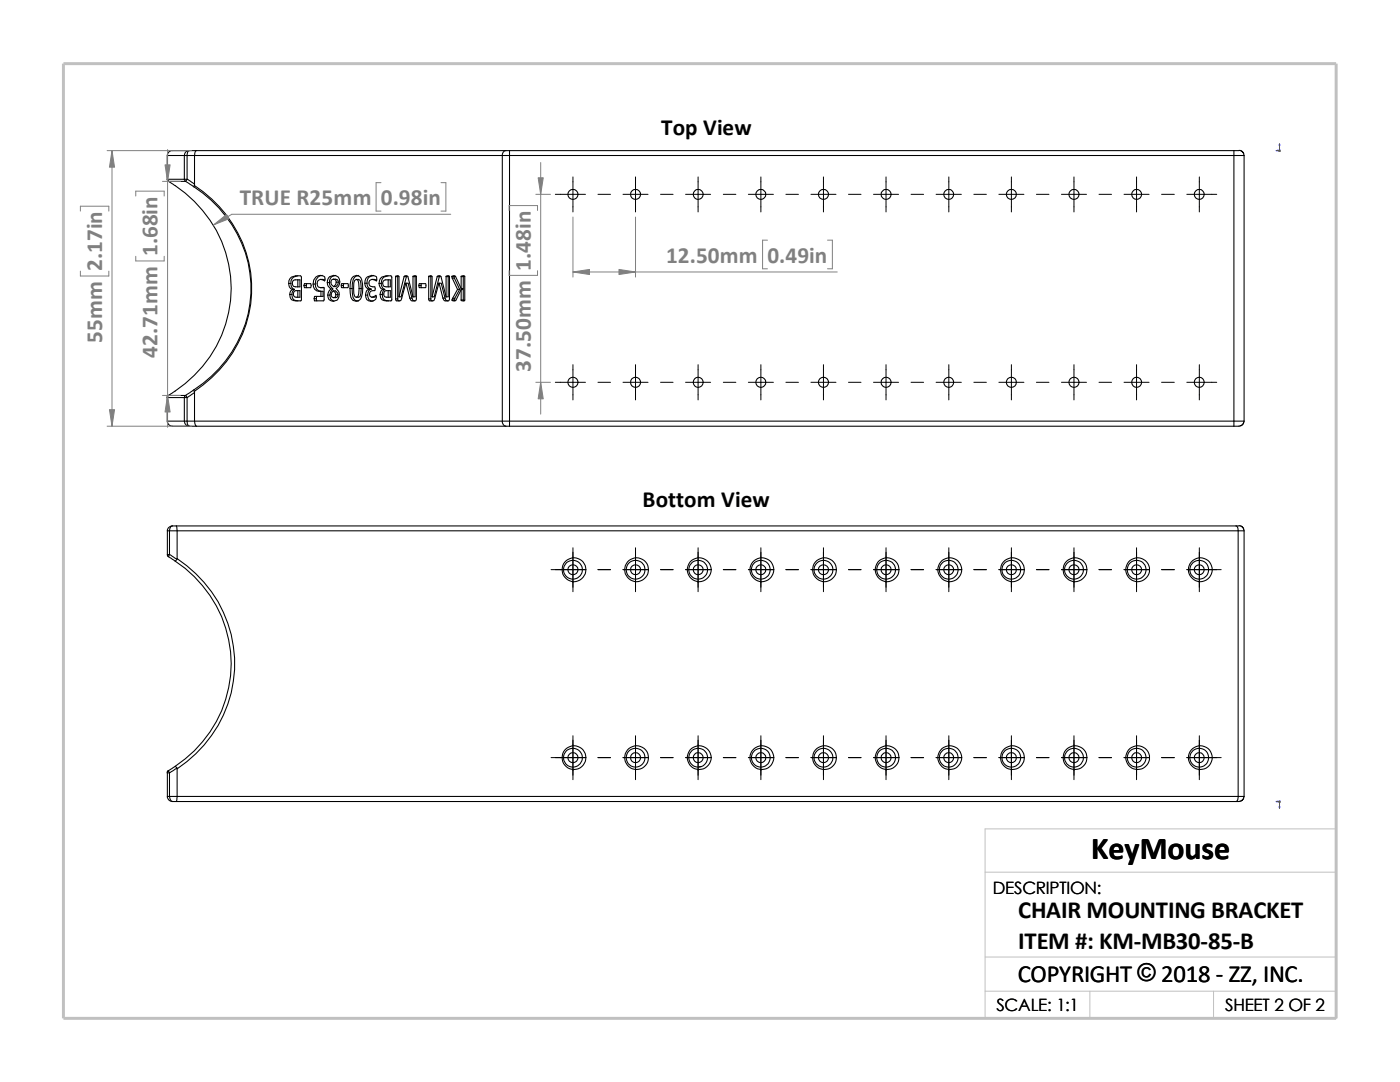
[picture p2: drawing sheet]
<svg xmlns="http://www.w3.org/2000/svg" width="279mm" height="216mm" viewBox="0 0 279 216" stroke-linecap="round" stroke-linejoin="round" font-family="sans-serif">
<path d="M196.6 174h70.1M196.6 197.8h70.1M196.6 191h70.1M217.5 197.8v5.4M242.2 197.8v5.4M26.8 203.2h239.9v-37.8h-70.1v37.8" fill="none" stroke="#c0c0c0" stroke-width=".2"/>
<path d="M12.7 12.7h254v190.5h-254z" fill="none" stroke="#c0c0c0" stroke-width=".59"/>
<g fill="none" stroke="#000" stroke-width=".21">
<path d="M33.4 31v4.8M33.4 35.8h3.4M33.4 31h3.4M33.4 35.8l.2 .4M33.6 36.2a24.5 24.5 0 0 1 .5 42.4l-.5 .3M33.6 36.2h3.4M36.8 31v4.8M36.8 31h.5M36.8 35.8h.5M36.8 35.8l.2 .4M37 36.2l1.7 1.1M37.3 35.8l1.5 .9"/>
<path d="M37.3 31h62.9M37.3 31v4.8M37.3 35.8l-.3 .4M37.3 31a.84 .84 0 0 1 .5-.9 .94 .94 0 0 0-1 .9M38.7 37.3a24 24 0 0 1 10.3 27.3 25.3 25.3 0 0 1-10.3 13.2M38.8 37l-.1 .3M38.8 37a24 24 0 0 1 6.4 35.2 27.9 27.9 0 0 1-6.4 5.9M38.8 36.7v.3M39.2 30.1a.91 .91 0 0 0-.4 .9v5.7M100.2 31h1.5M100.2 31v53M101 30.1h-66.6a.94 .94 0 0 0-1 .9"/>
<path d="M101 30.1h.7M101 30.1a.83 .83 0 0 0-.8 .9M101.7 30.1v.9M101.7 31h144.6M101.7 30.1h144.6M101.7 31v53M246.3 30.1h1.4l.4 .3 .2 .6M246.3 31h2M246.3 30.1v.9M246.3 31v53M248.3 31v53M57.6 56.6l.3-1a2.14 2.14 0 0 1 2.2-.4l.1 4.7-.3 .1a1.68 1.68 0 0 1-2-.6l-.1-.6"/>
<path d="M57.6 56.6a1.11 1.11 0 0 0 .7 1.1M57.6 56.6h.4M57.8 58.8h.5M58 56.6a1.11 1.11 0 0 0 .8 1.1M58.3 58.8a1.1 1.1 0 0 0 1.2 1.2M58.3 57.7l-.3 .4-.2 .7M58.3 57.7h.5M58.5 56l.4-.2h1v1.4l-1.3-.1-.3-.6zM58.7 58.2l.4-.2h.8v1.3h-.8a.66 .66 0 0 1-.4-1.1zM58.8 57.7l-.4 .4-.1 .7M59.4 55l-.8 .3-.3 .3-.3 1M59.4 55.8v1.4"/>
<path d="M59.4 58v1.3M60.7 57h.4M60.7 56.6h1.3v.8h-1.2l-.1-.4zM61.1 57l.2 .4M61.3 56.6l-.2 .4M62.5 56.7a1.28 1.28 0 0 0 1.6 1.4M62.5 56.7h.4M62.7 59.6h.4M62.9 56.7a1.26 1.26 0 0 0 1.1 1.4M63.1 59.6l.1 .4M63.2 59.1l-.1 .5M64 55.8a.84 .84 0 0 0-.7 .8 .84 .84 0 0 0 .7 .8"/>
<path d="M64 55.8l.8 .2a.66 .66 0 0 0-.3-.9 1.47 1.47 0 0 0-2 1.6M64 55.8l.9 .1M64 57.4h.7l-.1 2.6h-1.8l-.1-.4M64.1 58.1h.4v1h-1.7l-.1 .5M64.1 58.1v1M64.3 54.9a1.53 1.53 0 0 0-1.4 1.8M64.6 57.4h-.6M65.3 56.4l.1-.5 .4-.7 .8-.3a1.38 1.38 0 0 1 1.3 1.2 1.38 1.38 0 0 1-.8 1.5 1.6 1.6 0 0 1 .2 2.3l-.8 .2a1.04 1.04 0 0 1-1.1-1.2M65.3 56.4l.2 .7 .5 .6M65.3 56.4h.4M65.4 58.9h.4M65.7 56.4l.2 .7 .5 .6"/>
<path d="M65.8 58.9a.99 .99 0 0 0 .9 1.2M66 57.7l-.3 .4-.3 .8M66 57.7h.4M66.4 57.7l-.3 .4-.3 .8M66.5 58a.81 .81 0 0 1 .9 .8M66.5 58a.88 .88 0 0 0-.2 1.3l.2 .1M66.5 58l.5 .5v.3M66.5 55.7l.8 .1 .2 .5M66.5 55.7l.4 .1 .2 .5M66.5 55.7a.69 .69 0 0 0-.2 1.2l.3 .3M67 54.9l-.8 .3-.4 .7-.1 .5M67 58.8a.46 .46 0 0 1-.5 .6"/>
<path d="M67 58.8h.4M67.1 56.3l-.1 .5-.4 .4M67.1 56.3h.4M67.4 58.8a.46 .46 0 0 1-.4 .6h-.5M67.5 56.3l-.1 .5-.4 .4h-.4M68.1 57h.4M68.2 56.6h1.2a.57 .57 0 0 1 0 .8h-1.2zM68.5 57l.2 .4M68.7 56.6l-.2 .4M69.8 57.6h.5M70.3 57.6l.1 1.7 .5 .6 .6 .2M70.5 55.2l.7-.3 .6 .3a4.6 4.6 0 0 1 .2 4.4l-.3 .3-.6 .2-.7-.2-.2-.2a5.9 5.9 0 0 1 .1-4.3z"/>
<path d="M71.1 55.8h.4l.4 .2 .2 1.6M71.1 55.8l.4 .2 .2 1.6M71.1 55.8l-.3 .2a5.2 5.2 0 0 0 .1 3.3h.2M71.6 54.9a1.49 1.49 0 0 0-1.3 1.7v1M71.7 57.6l-.2 1.5-.4 .2M71.7 57.6h.4M72.1 57.6l-.2 1.5-.2 .2h-.6M72.8 56.5a1.1 1.1 0 0 0 .8 1.2M72.8 56.5h.4M72.9 58.9a1.1 1.1 0 0 0 .9 1.2 1.1 1.1 0 0 0 1.3-.8l-.1-.4-.8 .4M72.9 58.9h.5M73.2 56.5a1.1 1.1 0 0 0 .8 1.2 1.06 1.06 0 0 0-.6 1.2"/>
<path d="M73.4 58.9a1.04 1.04 0 0 0 1.1 1.2M73.6 57.7a1.06 1.06 0 0 0-.7 1.2M73.6 57.7h.5M74.3 55.8a.75 .75 0 0 0-.7 .5 .75 .75 0 0 0 .3 .8l.9 .1v.8a.82 .82 0 0 0-.9 .2 .82 .82 0 0 0 0 1l.3 .1M74.3 55.8l.8 .2a.75 .75 0 0 0-.3-.9l-.6-.2-.9 .3-.3 .3-.2 1M74.3 55.8l.9 .1M74.6 54.9l-.9 .3-.3 .3-.2 1M75.1 59.2l-.9 .1M75.6 56.6l.3-1a2.14 2.14 0 0 1 2.2-.4l.1 4.7-.2 .1a1.68 1.68 0 0 1-2.1-.6v-.6M75.6 56.6a1.26 1.26 0 0 0 .8 1.1M75.6 56.6h.5M75.9 58.8h.4"/>
<path d="M76.1 56.6a1.26 1.26 0 0 0 .7 1.1M76.3 58.8a1.11 1.11 0 0 0 1.3 1.2M76.4 57.7l-.4 .4-.1 .7M76.4 57.7h.4M76.5 56l.5-.2h.9v1.4l-1.3-.1-.2-.6zM76.8 57.7l-.3 .4-.2 .7M76.9 58h1v1.3h-.8a.71 .71 0 0 1-.5-.5 .71 .71 0 0 1 .3-.8zM77.5 55l-.9 .3-.3 .3-.2 1M77.5 55.8v1.4M77.5 58v1.3M79 55.2l.3-.2 .3 .2v4M79 55.2v4.4"/>
<path d="M79 55.2h.4M79 59.6h.4M79.4 59.6v.3l.2 .1M79.4 55.2v4.4M79.5 55.1l-.1 .1M80.6 55.2a.51 .51 0 0 1 .8 0l1 4M80.6 55.2l-1 4M80.6 55.2h.5M81 56.5l.8 3M81.1 55.2l-1 4h-.5M81.2 55.1l-.1 .1M81.8 59.5h.4"/>
<path d="M82.2 59.5l-.8-3h-.4l-1 3.4-.9 .1-.1-.4M82.2 59.5l.2 .4 .4 .1M82.4 55.2l.4-.2 .3 .1v4.5l-.2 .4h-.8l-.3-.5M82.4 55.2v4M82.4 55.2h.4M82.8 55.2v4h-.4M83 55.1l-.2 .1M83.6 57h.4M83.7 56.6h1.2a.57 .57 0 0 1 0 .8h-1.2zM84 57l.2 .4M84.2 56.6l-.2 .4M85.6 55.2l.3-.2 .3 .2v4"/>
<path d="M85.6 55.2v4.4M85.6 55.2h.4M85.6 59.6h.4M86 59.6l.1 .4h.1M86 55.2v4.4M86.1 55.1l-.1 .1M87.2 55.2a.51 .51 0 0 1 .8 0l1 4M87.2 55.2l-1 4M87.2 55.2h.5M87.6 56.5l-1 3.4-.9 .1-.1-.4M87.6 56.5h.5l.7 3M87.6 56.5l.8 3"/>
<path d="M87.7 55.2l-1 4h-.5M87.8 55.1l-.1 .1M88.4 59.5h.4M88.8 59.5l.4 .5h.2M89 55.2l.4-.2 .3 .2v4.4l-.2 .4h-.8l-.3-.5M89 55.2v4M89 55.2h.5M89.5 55.2v4h-.5M89.6 55.1l-.1 .1M90.2 55.2a.51 .51 0 0 1 .7 0l1.1 2.4M90.2 55.2l.1 .3M90.2 55.2h.4"/>
<path d="M90.2 59.9h.4M90.3 55.5l1 2.2M90.3 55.5h.4M90.3 59.5l-.1 .4M90.3 59.5h.5M90.6 55.2l.1 .3M90.6 59.9l.2 .1M90.7 55.5l1 2.2M90.8 55.1l-.2 .1M90.8 59.5l-.2 .4M91.3 57.7l-1 1.8M91.3 57.7h.4"/>
<path d="M91.7 57.7l-.9 1.8M92 57.8l-1 2.1a.46 .46 0 0 1-.8 0M92 55.2v-.1a.48 .48 0 0 1 .8 .1v4.7a.45 .45 0 0 1-.8 0M92 55.2v2.4M92 57.8v2.1M92 55.2h.5M92 59.9h.5M92 57.8h.5v2.1M92.5 59.9l.1 .1M92.5 55.2v2.4h-.5M92.6 55.1l-.1 .1M33.4 79.3v4.7"/>
<path d="M33.4 79.3h3.4M33.6 78.9l-.2 .1v.3M33.6 78.9l-.2 .4M33.6 78.9h3.4M36.8 79.3v4.7M36.8 79.3h.5M37 78.9l-.2 .4M37 78.9l.3 .4M37.3 79.3v4.7M38.7 77.8l.1 .3M38.7 77.8l-1.7 1.1M38.8 78.1v.2"/>
<path d="M38.8 78.3v5.7l.2 .9 .2 .1M38.8 78.3l-1.5 1M33.4 84h3.4M33.4 84a1.01 1.01 0 0 0 1 1h66.6M36.8 84h.5M37.3 84l.1 .7 .4 .3a1.01 1.01 0 0 1-1-1M37.3 84h62.9M100.2 84h1.5M100.2 84a.91 .91 0 0 0 .8 1M101 85h.7M101.7 84v1M101.7 84h144.6"/>
<path d="M101.7 85h144.6M246.3 84h2M246.3 84v1M248.3 84l-.2 .6-.5 .4h-1.3M33.4 110.7h.4M33.4 105.9h.4M33.4 105.9v4.8M33.4 110.7l.2 .3M33.6 111.1h.1M33.6 111.1l1.4 .9M33.8 105.9v4.8M33.8 105.9h213.3"/>
<path d="M33.8 110.7l-.2 .4M33.8 110.7l1.5 .9M34.4 104.9a.8 .8 0 0 0-.6 1M34.4 104.9a1.01 1.01 0 0 0-1 1M34.4 104.9h212.3M35 112a24.3 24.3 0 0 1 0 40.9M35.2 104.9l.1 .8v5.8M35.3 111.6l-.3 .4M35.3 111.5v.1M35.3 111.5a24.9 24.9 0 0 1 0 41.9M246.7 104.9a.94 .94 0 0 1 .4 1M246.7 104.9h.8l.3 .1 .3 .3 .2 .6"/>
<path d="M247.1 105.9h1.2M247.1 105.9v53M248.3 105.9v53M33.4 158.9h.4M33.4 154.2h.4M33.4 158.9a1.01 1.01 0 0 0 1 1M33.4 154.2v4.7M33.6 153.8l.2 .4M33.6 153.8l-.2 .1v.3M33.6 153.8h.1M33.8 154.2v4.7M33.8 158.9h213.3"/>
<path d="M33.8 158.9a1.01 1.01 0 0 0 .6 1M34.4 159.9h212.3M35 152.9l-1.4 .9M35 152.9l.3 .3M35.3 153.2v.2M35.3 153.2l-1.5 1M35.3 153.4v5.7l-.1 .8M140 153h-.6M247.1 158.9h1.2M247.1 158.9a.96 .96 0 0 1-.4 1M248.3 158.9l-.2 .6-.3 .3-1.1 .1"/>
<circle cx="114.3" cy="38.8" r="1.01"/>
<circle cx="126.8" cy="38.8" r="1.01"/>
<circle cx="139.3" cy="38.8" r="1"/>
<circle cx="151.8" cy="38.8" r="1"/>
<circle cx="164.3" cy="38.8" r="1.01"/>
<circle cx="176.8" cy="38.8" r="1"/>
<circle cx="189.3" cy="38.8" r="1"/>
<circle cx="201.8" cy="38.8" r="1"/>
<circle cx="214.3" cy="38.8" r="1.01"/>
<circle cx="226.8" cy="38.8" r="1"/>
<circle cx="239.3" cy="38.8" r="1"/>
<circle cx="114.3" cy="76.3" r="1.01"/>
<circle cx="126.8" cy="76.3" r="1.01"/>
<circle cx="139.3" cy="76.3" r="1"/>
<circle cx="151.8" cy="76.3" r="1"/>
<circle cx="164.3" cy="76.3" r="1.01"/>
<circle cx="176.8" cy="76.3" r="1"/>
<circle cx="189.3" cy="76.3" r="1"/>
<circle cx="201.8" cy="76.3" r="1"/>
<circle cx="214.3" cy="76.3" r="1.01"/>
<circle cx="226.8" cy="76.3" r="1"/>
<circle cx="239.3" cy="76.3" r="1"/>
<circle cx="114.3" cy="113.7" r="1.87"/>
<circle cx="114.4" cy="113.7" r="1"/>
<circle cx="114.6" cy="113.7" r="2.37"/>
<circle cx="126.8" cy="113.7" r="1.87"/>
<circle cx="126.8" cy="113.7" r="1"/>
<circle cx="127" cy="113.7" r="2.37"/>
<circle cx="139.3" cy="113.7" r="1.89"/>
<circle cx="139.3" cy="113.7" r=".99"/>
<circle cx="139.6" cy="113.7" r="2.38"/>
<circle cx="151.8" cy="113.7" r=".99"/>
<circle cx="151.8" cy="113.7" r="1.87"/>
<circle cx="152.1" cy="113.7" r="2.37"/>
<circle cx="164.3" cy="113.7" r="1.87"/>
<circle cx="164.4" cy="113.7" r="1"/>
<circle cx="164.5" cy="113.7" r="2.37"/>
<circle cx="176.8" cy="113.7" r="1.89"/>
<circle cx="176.9" cy="113.7" r=".99"/>
<circle cx="177" cy="113.7" r="2.37"/>
<circle cx="189.3" cy="113.7" r="1.89"/>
<circle cx="189.3" cy="113.7" r=".99"/>
<circle cx="189.6" cy="113.7" r="2.38"/>
<circle cx="201.8" cy="113.7" r=".99"/>
<circle cx="201.8" cy="113.7" r="1.87"/>
<circle cx="202.1" cy="113.7" r="2.37"/>
<circle cx="214.3" cy="113.7" r="1.87"/>
<circle cx="214.3" cy="113.7" r="1"/>
<circle cx="214.5" cy="113.7" r="2.37"/>
<circle cx="226.8" cy="113.7" r="1.89"/>
<circle cx="226.8" cy="113.7" r=".99"/>
<circle cx="227" cy="113.7" r="2.37"/>
<circle cx="239.3" cy="113.7" r=".99"/>
<circle cx="239.3" cy="113.7" r="1.87"/>
<circle cx="239.6" cy="113.7" r="2.37"/>
<circle cx="114.3" cy="151.2" r="1.87"/>
<circle cx="114.3" cy="151.2" r="1.01"/>
<circle cx="114.6" cy="151.2" r="2.37"/>
<circle cx="126.8" cy="151.2" r="1.87"/>
<circle cx="126.8" cy="151.2" r="1.01"/>
<circle cx="127" cy="151.2" r="2.37"/>
<circle cx="139.3" cy="151.2" r="1"/>
<circle cx="139.3" cy="151.2" r="1.89"/>
<circle cx="139.6" cy="151.2" r="2.38"/>
<circle cx="151.8" cy="151.2" r="1"/>
<circle cx="151.8" cy="151.2" r="1.87"/>
<circle cx="152.1" cy="151.2" r="2.37"/>
<circle cx="164.3" cy="151.2" r="1.87"/>
<circle cx="164.3" cy="151.2" r="1.01"/>
<circle cx="164.5" cy="151.2" r="2.37"/>
<circle cx="176.8" cy="151.2" r="1"/>
<circle cx="176.8" cy="151.2" r="1.89"/>
<circle cx="177" cy="151.2" r="2.37"/>
<circle cx="189.3" cy="151.2" r="1"/>
<circle cx="189.3" cy="151.2" r="1.89"/>
<circle cx="189.6" cy="151.2" r="2.38"/>
<circle cx="201.8" cy="151.2" r="1"/>
<circle cx="201.8" cy="151.2" r="1.87"/>
<circle cx="202.1" cy="151.2" r="2.37"/>
<circle cx="214.3" cy="151.2" r="1.87"/>
<circle cx="214.3" cy="151.2" r="1.01"/>
<circle cx="214.5" cy="151.2" r="2.37"/>
<circle cx="226.8" cy="151.2" r="1"/>
<circle cx="226.8" cy="151.2" r="1.89"/>
<circle cx="227" cy="151.2" r="2.37"/>
<circle cx="239.3" cy="151.2" r="1"/>
<circle cx="239.3" cy="151.2" r="1.87"/>
<circle cx="239.6" cy="151.2" r="2.37"/>
</g>
<g fill="#00f" stroke="#00f" stroke-width=".2">
<path d="M254.7 30.1l.3-.1v.1z"/>
<path d="M255.4 28.7v.3h-.1z"/>
<path d="M254.7 159.9h.3v.1z"/>
<path d="M255.3 161h.1v.3z"/>
</g>
<path d="M254.7 30.1h.8M255.2 29.9l.3 .3M255.4 28.7v1.5M255.5 29.9l-.3 .3M254.7 159.9h.8M255.2 159.8l.3 .3M255.4 159.8v1.5M255.5 159.8l-.3 .3" fill="none" stroke="#00f" stroke-width=".2"/>
<g fill="none" stroke="#000" stroke-width=".2">
<path d="M110.8 38.8h6M114.3 35.3v7M119.3 38.8h2.5M124.3 38.8h5M126.8 35.3v7M131.8 38.8h2.5M136.8 38.8h5M139.3 35.3v7M144.4 38.8h2.5M149.4 38.8h4.9M151.8 35.3v7M156.8 38.8h2.5"/>
<path d="M161.8 38.8h5M164.3 35.3v7M169.3 38.8h2.5M174.3 38.8h5M176.8 35.3v7M181.8 38.8h2.5M186.8 38.8h5.1M189.4 35.3v7M194.4 38.8h2.4M199.3 38.8h5M201.8 35.3v7M206.8 38.8h2.5"/>
<path d="M211.8 38.8h5M214.3 35.3v7M219.3 38.8h2.5M224.3 38.8h5M226.8 35.3v7M231.8 38.8h2.6M236.9 38.8h5.9M239.4 35.3v7M110.8 76.3h6M114.3 72.8v7M119.3 76.3h2.5M124.3 76.3h5"/>
<path d="M126.8 72.8v7M131.8 76.3h2.5M136.8 76.3h5M139.3 72.8v7M144.4 76.3h2.5M149.4 76.3h4.9M151.8 72.8v7M156.8 76.3h2.5M161.8 76.3h5M164.3 72.8v7M169.3 76.3h2.5M174.3 76.3h5"/>
<path d="M176.8 72.8v7M181.8 76.3h2.5M186.8 76.3h5.1M189.4 72.8v7M194.4 76.3h2.4M199.3 76.3h5M201.8 72.8v7M206.8 76.3h2.5M211.8 76.3h5M214.3 72.8v7M219.3 76.3h2.5M224.3 76.3h5"/>
<path d="M226.8 72.8v7M231.8 76.3h2.6M236.9 76.3h5.9M239.4 72.8v7M110 113.7h6.8M114.3 109.3v8.8M119.3 113.7h2.5M124.3 113.7h5M126.8 109.3v8.8M131.8 113.7h2.5M136.8 113.7h5M139.3 109.3v8.8"/>
<path d="M144.4 113.7h2.5M149.4 113.7h4.9M151.8 109.3v8.8M156.8 113.7h2.5M161.8 113.7h5M164.3 109.3v8.8M169.3 113.7h2.5M174.3 113.7h5M176.8 109.3v8.8M181.8 113.7h2.5M186.8 113.7h5.1M189.4 109.3v8.8"/>
<path d="M194.4 113.7h2.4M199.3 113.7h5M201.8 109.3v8.8M206.8 113.7h2.5M211.8 113.7h5M214.3 109.3v8.8M219.3 113.7h2.5M224.3 113.7h5M226.8 109.3v8.8M231.8 113.7h2.6M236.9 113.7h6.8M239.4 109.3v8.8"/>
<path d="M110 151.2h6.8M114.3 146.8v8.8M119.3 151.2h2.5M124.3 151.2h5M126.8 146.8v8.8M131.8 151.2h2.5M136.8 151.2h5M139.3 146.8v8.8M144.4 151.2h2.5M149.4 151.2h4.9M151.8 146.8v8.8M156.8 151.2h2.5"/>
<path d="M161.8 151.2h5M164.3 146.8v8.8M169.3 151.2h2.5M174.3 151.2h5M176.8 146.8v8.8M181.8 151.2h2.5M186.8 151.2h5.1M189.4 146.8v8.8M194.4 151.2h2.4M199.3 151.2h5M201.8 146.8v8.8M206.8 151.2h2.5"/>
<path d="M211.8 151.2h5M214.3 146.8v8.8M219.3 151.2h2.5M224.3 151.2h5M226.8 146.8v8.8M231.8 151.2h2.6M236.9 151.2h6.8M239.4 146.8v8.8"/>
</g>
<g fill="none" stroke="#808080" stroke-width=".2">
<path d="M21.4 30.1h16.8M22.4 30.1v54.9M27.1 39.1v-1h5.7v1M32.4 36.2h3.6M33.4 29.8v55.5M76 36.4h-.9v5.7h.9M88 36.4h1v5.7h-1M106.9 38.8h3M107.9 32.4v50.2M16 42.1v-1h5.7v1M16 54.1v1h5.7v-1M27.1 51.1v1h5.7v-1"/>
<path d="M90 42.8h-43.7l-3.7 2.1M101.6 42v-1h5.7v1M101.6 54v.9h5.7v-.9M114.3 54.3h52.8M114.3 43.3v12M126.8 43.3v12M153.2 47.9h-1v5.7h1M165.1 47.9h1v5.7h-1M32.4 78.9h3.6M106.9 76.3h3M21.4 85h16.8"/>
</g>
<g fill="#808080" stroke="#808080" stroke-width=".2">
<path d="M32.9 32.9h1.1l-.6 3.3z"/>
<path d="M42.6 44.9l2.6-2.1 .5 .8z"/>
<path d="M22.4 30.1l.5 3.3h-1.1z"/>
<path d="M21.8 81.7h1.1l-.5 3.3z"/>
<path d="M123.5 53.8l3.3 .5-3.3 .5z"/>
<path d="M114.3 54.3l3.3-.5v1z"/>
<path d="M33.4 78.9l.6 3.3h-1.1z"/>
<path d="M107.4 35.5h1l-.5 3.3z"/>
<path d="M107.9 76.3l.5 3.3h-1z"/>
</g>
<text font-size="6.4" x="217.8" y="171.4">KeyMouse</text>
<g font-size="4.9">
<text x="203.2" y="183.2">CHAIR MOUNTING BRACKET</text>
<text x="203.2" y="189.3">ITEM #: KM-MB30-85-B</text>
<text x="203.1" y="195.9">COPYRIGHT © 2018 - ZZ, INC.</text>
<text x="203.1" y="195.9">COPYRIGHT ©</text>
</g>
<g font-size="4.6">
<text x="132" y="26.9">Top View</text>
<text x="128.2" y="101.1">Bottom View</text>
</g>
<g font-size="4.6" fill="#808080">
<text x="47.8" y="40.9">TRUE R25mm</text>
<text x="76" y="40.9">0.98in</text>
<text x="31.5" y="51.1" transform="rotate(-90 31.5 51.1)">1.68in</text>
<text x="132.9" y="52.4">12.50mm</text>
<text x="153.2" y="52.4">0.49in</text>
<text x="20.4" y="54.1" transform="rotate(-90 20.4 54.1)">2.17in</text>
<text x="106" y="54" transform="rotate(-90 106 54)">1.48in</text>
<text x="20.4" y="68.4" transform="rotate(-90 20.4 68.4)">55mm</text>
<text x="31.5" y="71.4" transform="rotate(-90 31.5 71.4)">42.71mm</text>
<text x="106" y="74.3" transform="rotate(-90 106 74.3)">37.50mm</text>
</g>
<g font-size="3.4">
<text x="198.2" y="178.5">DESCRIPTION:</text>
<text x="198.8" y="201.7">SCALE: 1:1</text>
<text x="244.5" y="201.7">SHEET 2 OF 2</text>
</g>
</svg>
